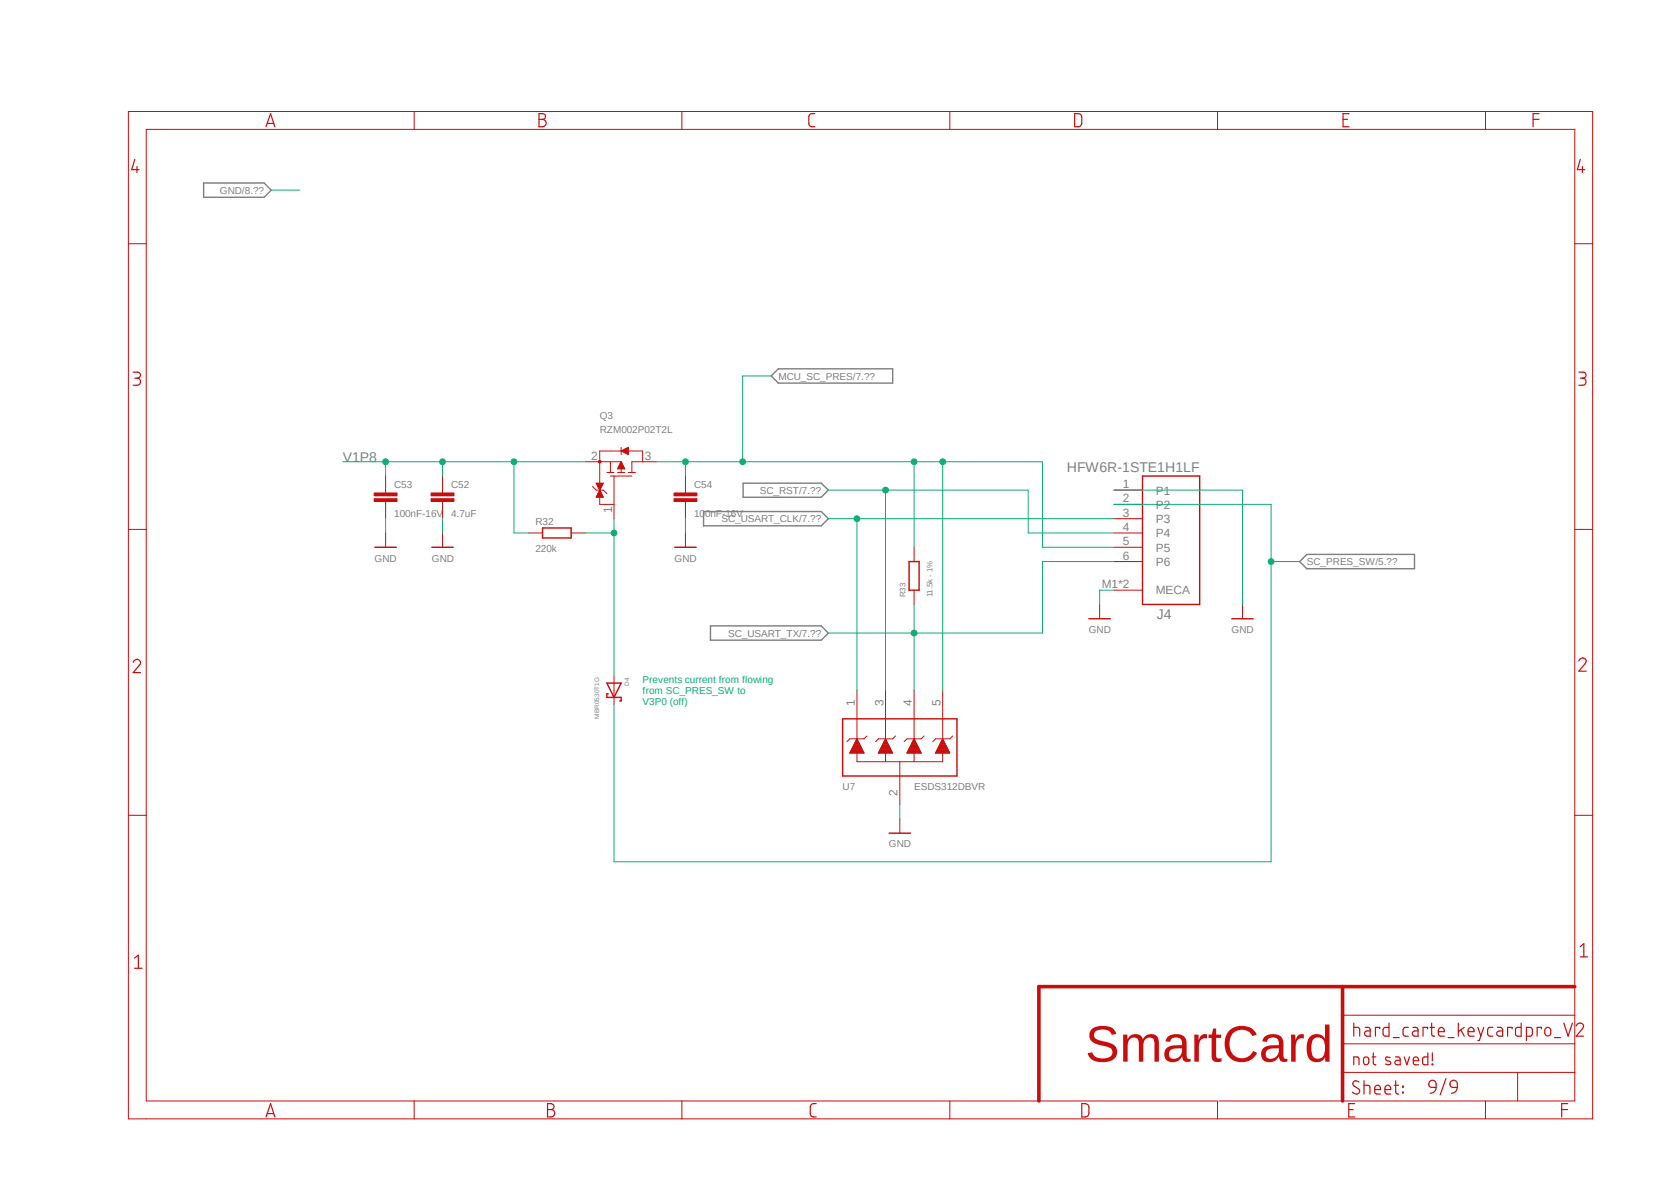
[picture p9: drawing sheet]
<svg xmlns="http://www.w3.org/2000/svg" width="297mm" height="210mm" viewBox="0 0 297 210" stroke-linecap="round" stroke-linejoin="round" font-family="sans-serif">
<path d="M22.3 18.9l260.9 180.5M283.2 18.9l-260.9 180.5" fill="none" stroke="#fff" stroke-width=".18"/>
<path d="M36.2 32.5h10.7l1.3 1.3-1.3 1.3h-10.7zM138.3 65.5h20.4v2.6h-20.4l-1.2-1.3zM125.1 90.9h20.9l1.2 1.3-1.2 1.2h-20.9zM132.1 85.9h13.9l1.2 1.2-1.2 1.2h-13.9zM231 99.8l1.3-1.3h19.1v2.5h-19.1zM126.3 111.2h19.7l1.2 1.3-1.2 1.2h-19.7z" fill="none" stroke="#808080" stroke-width=".25"/>
<g fill="none" stroke="#c90d0c" stroke-width=".18">
<path d="M73.6 19.8v3.2M121.2 19.8v3.2M168.8 19.8v3.2M216.4 19.8v3.2M264 19.8v3.2M22.8 43.3h3.2M279.9 43.3h3.2M22.8 94.1h3.2M78.7 87.1v.5M78.7 89.1v.5M93.9 94.7h2.5M101.5 94.7h2.6"/>
<path d="M279.9 94.1h3.2M195.5 107.4v2.5M220.9 107.4v2.5M22.8 144.9h3.2M279.9 144.9h3.2M73.6 195.6v3.2M121.2 195.6v3.2M168.8 195.6v3.2M216.3 195.6h-190.3v-172.6h253.9v172.6h-15.7M216.4 195.6v3.2M216.7 195.6h47.3v3.2h-241.2v-179h260.3v179h-18.9M238.6 190.5h41.3"/>
<path d="M238.6 185.5h41.3M238.6 180.4h41.3M269.7 190.5v5.1"/>
</g>
<path d="M238.6 175.3v20.3M279.9 175.3h-95.2v20.3" fill="none" stroke="#c90d0c" stroke-width=".64"/>
<g fill="none" stroke="#c90d0c" stroke-width=".21">
<path d="M24 28.3l-.6 1.8h1.3M24.3 29.6v1M47.3 22.5l.8-2.3 .8 2.3M47.5 21.9h1.1M95.8 20.2h.6a.51 .51 0 0 1 .6 .5 .51 .51 0 0 1-.6 .5 .66 .66 0 0 1 .7 .7 .66 .66 0 0 1-.7 .6h-.6zM95.8 21.2h.6M144.8 20.2h-.8l-.2 .2v1.6a.59 .59 0 0 0 .5 .5h.5M191 20.2h.6a.59 .59 0 0 1 .7 .6v1.1a.65 .65 0 0 1-.7 .6h-.6zM238.7 21.2h.8M239.8 20.2h-1.1v2.3h1.1M272.5 21.2h1.1M273.6 20.2h-1.1v2.3"/>
<path d="M280.9 28.3l-.5 1.8h1.3M281.3 29.6v1M23.7 66.1h.8a.53 .53 0 0 1 .5 .6 .53 .53 0 0 1-.5 .5h-.5M24.3 67.2a.64 .64 0 0 1 .7 .6 .64 .64 0 0 1-.7 .7h-.6M280.6 66.1h.8a.53 .53 0 0 1 .5 .6 .53 .53 0 0 1-.5 .5h-.5M281.3 67.2a.64 .64 0 0 1 .6 .6 .64 .64 0 0 1-.6 .7h-.7M23.7 117.7a.64 .64 0 0 1 .9-.5 .64 .64 0 0 1 .2 1l-1.1 1.3h1.3M280.6 117.4a.63 .63 0 0 1 .9-.5 .63 .63 0 0 1 .2 1l-1.1 1.4h1.3M23.9 170.2l.7-.5v2.3M23.9 172h1.3M280.9 168.2l.6-.5v2.3M280.9 170h1.3"/>
<path d="M47.3 198.5l.8-2.4 .8 2.4M47.5 197.9h1.1M97.3 196.1h.7a.53 .53 0 0 1 .5 .5 .53 .53 0 0 1-.5 .5 .66 .66 0 0 1 .6 .7 .66 .66 0 0 1-.6 .7h-.7zM97.3 197.1h.7M145.1 196.1l-.8 .1-.2 .2-.1 1.5a.58 .58 0 0 0 .6 .6h.5M192.3 196.1h.6a.65 .65 0 0 1 .6 .7v1a.65 .65 0 0 1-.6 .7h-.6zM239.7 197.1h.8M240.6 182.5h.7l.3 .3 .1 1.3M240.6 189.2v-1.4h.6l.3 .2 .1 1.2M240.6 181.8v2.3M240.8 196.1h-1.1v2.4h1.1M241.6 192.2a.61 .61 0 0 0-.7-.2 .61 .61 0 0 0-.4 .6l.2 .4 .7 .4a.57 .57 0 0 1 .1 .9 .57 .57 0 0 1-.9-.1l-.2-.1"/>
<path d="M242.4 188a.49 .49 0 0 1 .5-.2 .49 .49 0 0 1 .4 .5l-.1 .6-.2 .2h-.4a1.16 1.16 0 0 1-.2-1.1zM242.4 192.8h.7l.4 .2v1.4M242.4 192v2.4M242.7 182.5l.7 .1 .1 .3v1.2h-.5a.47 .47 0 0 1-.5-.5 .47 .47 0 0 1 .5-.4h.5M243.9 187.8h.7M244.1 187.1v1.7l.2 .3 .3 .1M244.3 193.6h1.1a.54 .54 0 0 0-.4-.8 .54 .54 0 0 0-.7 .5l.1 .9 .3 .2h.7M245.2 182.8v-.3h-.7v1.6M246.2 193.6h1a.54 .54 0 0 0-.4-.8 .54 .54 0 0 0-.6 .5v.9l.3 .2h.7M246.9 181.8v2.3h-.9l-.2-.4 .1-.9 .1-.2 .9-.1M247.1 187.9l-.6-.1-.2 .2 .1 .4 .6 .2 .2 .3a.66 .66 0 0 1-.9 .2M247.6 184.4h1.1"/>
<path d="M247.8 192.8h.8M248 187.8h.7l.2 .3v1.1h-.6a.4 .4 0 0 1-.4-.4 .4 .4 0 0 1 .4-.4h.6M248.1 192v2a.44 .44 0 0 0 .5 .4M249.3 193h.1v.2h-.1zM249.3 194.1h.1v.1h-.1zM249.6 187.8l.5 1.4 .4-1.4M250.3 182.5l-.7 .1-.2 .3v.8l.2 .4h.7M251.1 182.5l.7 .1 .3 .3v1.2h-.6a.47 .47 0 0 1-.5-.5 .47 .47 0 0 1 .5-.4h.6M251.2 188.5h.9a.51 .51 0 0 0-.2-.7 .51 .51 0 0 0-.7 .2 1.07 1.07 0 0 0 .2 1.1l.7 .1M253.7 182.8v-.3h-.8v1.6M253.8 187.1v2.1l-.8-.1-.1-.3v-.8l.3-.2h.6M254.2 182.5h.8"/>
<path d="M254.2 192.1a.65 .65 0 0 1 .7-.1 .65 .65 0 0 1 .4 .6v.6h-.8a.62 .62 0 0 1-.6-.5 .62 .62 0 0 1 .3-.6zM254.5 181.8v1.9a.38 .38 0 0 0 .5 .4M254.6 189.1h.1v.1h-.1zM254.6 187.1v1.4M255.3 193.2a1.06 1.06 0 0 1-1.1 1.1M255.7 183.3h1a.55 .55 0 0 0-.4-.7 .55 .55 0 0 0-.6 .4v.7l.2 .4h.8M257 191.6l-1 2.9M257.4 184.4h1M257.8 192.3a.67 .67 0 0 1 .7-.4 .67 .67 0 0 1 .5 .7v.6h-.8a.62 .62 0 0 1-.4-.9zM259 193.2a1.06 1.06 0 0 1-1 1.1M259.2 181.8v2.3M259.7 183l.6 1.1"/>
<path d="M260.3 182.5l-1.1 .8M260.9 183.3h1.1a.55 .55 0 0 0-.4-.7 .55 .55 0 0 0-.7 .4v.7l.3 .4h.8M262.7 182.5l.5 1.6M263.7 182.5l-.8 2.4h-.2M265.3 182.5l-.7 .1-.2 .3v.8l.2 .4h.7M266.1 182.5l.8 .1 .2 .3v1.2h-.6a.47 .47 0 0 1-.5-.5 .47 .47 0 0 1 .5-.4h.6M268.8 182.8v-.3h-.8v1.6M270.4 181.8v2.3h-.8l-.2-.4v-.9l.3-.3h.7M271.3 184.1h.9l.1-.2 .1-1-.2-.3-.9-.1v2.4M274 182.8v-.3h-.8v1.6M274.8 182.7a.5 .5 0 0 1 .5-.1 .5 .5 0 0 1 .3 .4v.6a.53 .53 0 0 1-.5 .5 .53 .53 0 0 1-.5-.5v-.6zM276.3 184.4h1.1"/>
<path d="M277.6 197.1h1M278 181.8l.7 2.3 .8-2.3M278.6 196.1h-1v2.4M280.2 182.3a.63 .63 0 0 1 .9-.5 .63 .63 0 0 1 .2 1l-1.1 1.3h1.3"/>
</g>
<path d="M96.4 93.8h5.1v1.8h-5.1zM193.5 109.9h3.9M218.9 109.9h3.9" fill="none" stroke="#c90d0c" stroke-width=".25"/>
<path d="M76.6 88.6h4.1v.5h-4.1z" fill-rule="evenodd" fill="#c90d0c"/>
<path d="M76.6 88.6h4.1v.5h-4.1z" fill="none" stroke="#c90d0c" stroke-width=".18"/>
<path d="M76.6 87.6h4.1v.5h-4.1z" fill-rule="evenodd" fill="#c90d0c"/>
<path d="M68.5 87.1v.5M68.5 89.1v.5M76.6 87.6h4.1v.5h-4.1zM78.7 84.6v2.5M78.7 89.6v2.6" fill="none" stroke="#c90d0c" stroke-width=".18"/>
<path d="M66.5 88.6h4.1v.5h-4.1z" fill-rule="evenodd" fill="#c90d0c"/>
<path d="M66.5 88.6h4.1v.5h-4.1z" fill="none" stroke="#c90d0c" stroke-width=".18"/>
<path d="M66.5 87.6h4.1v.5h-4.1z" fill-rule="evenodd" fill="#c90d0c"/>
<path d="M66.5 87.6h4.1v.5h-4.1zM68.5 84.6v2.5M68.5 89.6v2.6M68.5 94.7v2.5M78.7 94.7v2.5M121.8 87.1v.5M121.8 89.1v.5M159.9 145.5v2.5" fill="none" stroke="#c90d0c" stroke-width=".18"/>
<path d="M66.6 97.2h3.8M76.8 97.2h3.8M158 148h3.8" fill="none" stroke="#c90d0c" stroke-width=".25"/>
<path d="M119.8 88.6h4.1v.5h-4.1z" fill-rule="evenodd" fill="#c90d0c"/>
<path d="M119.8 88.6h4.1v.5h-4.1z" fill="none" stroke="#c90d0c" stroke-width=".18"/>
<path d="M119.8 87.6h4.1v.5h-4.1z" fill-rule="evenodd" fill="#c90d0c"/>
<g fill="none" stroke="#c90d0c" stroke-width=".18">
<path d="M110.4 79.5v1.3M110.7 80h1M110.9 79.8h.8M111.1 79.8h.6M111.3 79.7h.4M111.5 79.6h.2M111.6 79.5h.1M104.1 82h6.3M105.3 86.4l.7 .7h1.2l.7 .6M106 85.9h1.2l-.6 1.2zM106 88.3h1.2M106 85.9h1.2"/>
<path d="M106 88.2h1.1M106 86h1.1M106.1 88.1h1M106.1 86.1h1M106.2 87.9h.8M106.2 86.3h.8M106.2 87.8h.8M106.2 86.4h.8M106.3 87.8h.6M106.3 86.4h.6M106.3 87.7h.6M106.3 86.5h.6"/>
<path d="M106.3 87.6h.5M106.3 86.6h.5M106.4 87.5h.4M106.4 86.7h.4M106.5 87.4h.3M106.5 86.8h.3M106.5 87.3h.2M106.5 86.9h.2M106.6 87.2h.1M106.6 87h.1M106.6 88.3v1.3h2.5M106.6 87.1l.6 1.2h-1.2z"/>
<path d="M107.9 83.9h1.2M108.5 84.6h3.8M108.5 82v1.9M109.1 84.6v7.6M109.8 83.9h1.2M109.8 83.2h1.2M109.9 83.1h1.1M109.9 83.1h1M109.9 83h1M110 82.9h.8M110 82.8h.8M110.1 82.7h.6"/>
<path d="M110.1 82.6h.6M110.2 82.5h.5M110.2 82.4h.4M110.2 82.3h.4M110.3 82.3h.2M110.3 82.2h.2M110.4 82.1h.1M110.4 83.3v.6M110.4 82l.6 1.3h-1.2zM110.4 80.1l1.3-.6v1.3zM110.6 80.1h1.1M110.6 80.2h1.1"/>
<path d="M110.8 80.3h.9M111 80.4h.7M111.1 80.5h.6M111.3 80.6h.4M111.5 80.6h.2M111.7 83.9h1.2M111.7 80.7v.1M114.2 82v-1.9h-7.6v5.8M116.8 82h-4.5v1.9M119.8 87.6h4.1v.5h-4.1zM121.8 84.6v2.5M121.8 89.6v2.6"/>
<path d="M121.8 94.7v2.5M162.5 97.2v2.6M162.5 104.9v2.5M109.1 120.1v5.1M151 133.8h2.5M151.1 133.7h2.4M151.1 133.6h2.4M151.2 133.5h2.2M151.2 133.4h2.2M151.3 133.3h2M151.4 133.1h1.8M151.5 133h1.7"/>
<path d="M151.5 132.9h1.6M151.6 132.8h1.5M151.6 132.7h1.4M151.6 132.6h1.4M151.7 132.5h1.3M151.7 132.5h1.2M151.8 132.4h1.1M151.8 132.2h1M151.8 132.2h.9M151.9 132.1h.8M151.9 132h.8M152 131.9h.6"/>
<path d="M152 131.8h.6M152.1 131.7h.4M152.1 131.6h.3M152.2 131.5h.2M152.3 131.4h.1M152.3 122.6v8.7M152.3 133.8v1.5h15.3v-1.5M152.3 131.3l1.3 2.5h-2.6zM152.3 131.3h.1M154.1 130.8l-.5 .5h-2.6l-.5 .5M156.1 133.8h2.5M156.2 133.7h2.4"/>
<path d="M156.2 133.6h2.3M156.3 133.5h2.2M156.3 133.4h2.2M156.3 133.3h2.1M156.4 133.3h2M156.4 133.1h1.9M156.5 133.1h1.8M156.5 133h1.7M156.6 132.9h1.6M156.6 132.8h1.6M156.7 132.7h1.4M156.7 132.6h1.4"/>
<path d="M156.8 132.5h1.2M156.8 132.4h1.1M156.9 132.2h1M156.9 132.2h.9M157 132.1h.8M157 132h.7M157.1 131.9h.6M157.1 131.8h.5M157.1 131.7h.5M157.2 131.7h.4M157.2 131.6h.3M157.3 131.5h.2"/>
<path d="M157.3 131.4h.1M157.4 122.6v8.7M157.4 133.8v1.5M157.4 131.3l1.3 2.5h-2.6zM157.4 131.3h.1M159.2 130.8l-.5 .5h-2.6l-.5 .5M159.9 135.3v7.7M161.2 133.8h2.5M161.2 133.7h2.5M161.3 133.6h2.3M161.3 133.5h2.3M161.4 133.4h2.1"/>
<path d="M161.4 133.3h2.1M161.5 133.3h1.9M161.5 133.1h1.9M161.6 133h1.7M161.7 132.9h1.6M161.7 132.8h1.5M161.8 132.7h1.4M161.8 132.6h1.4M161.8 132.5h1.3M161.9 132.5h1.2M161.9 132.4h1.1M162 132.2h.9"/>
<path d="M162.1 132.1h.8M162.1 132h.7M162.1 131.9h.7M162.2 131.8h.5M162.2 131.7h.5M162.3 131.7h.3M162.3 131.6h.3M162.3 131.5h.3M162.4 131.4h.1M162.5 122.6v8.7M162.5 133.8v1.5M162.5 131.3l1.2 2.5h-2.5z"/>
<path d="M164.3 130.8l-.6 .5h-2.5l-.5 .5M166.3 133.8h2.5M166.3 133.7h2.4M166.4 133.6h2.3M166.4 133.5h2.3M166.5 133.4h2.1M166.5 133.3h2.1M166.5 133.3h2M166.6 133.1h1.9M166.6 133.1h1.8M166.7 133h1.7M166.8 132.9h1.6"/>
<path d="M166.8 132.8h1.5M166.8 132.7h1.5M166.9 132.6h1.3M166.9 132.5h1.3M167 132.5h1.1M167 132.4h1.1M167 132.2h1M167.1 132.2h.9M167.1 132.1h.8M167.2 132h.7M167.2 131.9h.7M167.3 131.8h.5"/>
<path d="M167.3 131.7h.5M167.3 131.7h.4M167.4 131.6h.3M167.4 131.5h.2M167.5 131.4h.1M167.6 122.6v8.7M167.6 131.3l1.2 2.5h-2.5zM169.3 130.8l-.5 .5h-2.5l-.5 .5"/>
</g>
<path d="M119.9 97.2h3.8M161.6 99.8h1.8v5.1h-1.8zM107.9 121.4h2.5l-1.3 2.5zM108.1 123.3h-.2v.6h2.5v.6h-.2M149.8 127.7h20.3v10.2h-20.3z" fill="none" stroke="#c90d0c" stroke-width=".25"/>
<path d="M106.4 81.9l.2-.1 .2 .2-.2 .3-.2-.3h.3l-.1 .1-.2-.1z" fill-rule="evenodd" fill="#c90d0c"/>
<path d="M106.4 81.9l.2-.1 .2 .2-.2 .3-.2-.3h.3l-.1 .1-.2-.1zM198 87.1h5.1M198 89.6h5.1M198 92.2h5.1M198 94.7h5.1M198 97.2h5.1M198 99.8h5.1M198 104.9h5.1" fill="none" stroke="#c90d0c" stroke-width=".18"/>
<path d="M203.1 84.6h10.1v22.8h-10.1z" fill="none" stroke="#c90d0c" stroke-width=".25"/>
<path d="M48.2 33.8h5.1M68.5 92.2v2.5M78.7 92.2v2.5M121.8 92.2v2.5M198 87.1h22.9v20.3M225.9 99.8h5.1M198 104.9h-2.5v2.5M109.1 153.1h116.8M159.9 143v2.5" fill="none" stroke="#0dab76" stroke-width=".18"/>
<circle cx="225.9" cy="99.8" r=".51" fill="#0dab76"/>
<g fill="none" stroke="#0dab76" stroke-width=".18">
<path d="M147.2 87.1h35.6M157.4 87.1v35.5M198 89.6h27.9v63.5M109.1 125.2v27.9"/>
<circle cx="225.9" cy="99.8" r=".51"/>
</g>
<circle cx="157.4" cy="87.1" r=".51" fill="#0dab76"/>
<g fill="none" stroke="#0dab76" stroke-width=".18">
<path d="M147.2 92.2h50.8M152.3 92.2v30.4M182.8 87.1v7.6h15.2"/>
<circle cx="157.4" cy="87.1" r=".51"/>
</g>
<circle cx="152.3" cy="92.2" r=".51" fill="#0dab76"/>
<g fill="none" stroke="#0dab76" stroke-width=".18">
<path d="M147.2 112.5h38.1M162.5 112.5v10.1"/>
<circle cx="152.3" cy="92.2" r=".51"/>
</g>
<circle cx="162.5" cy="112.5" r=".51" fill="#0dab76"/>
<g fill="none" stroke="#0dab76" stroke-width=".18">
<path d="M137.1 66.8h-5.1v15.2M116.8 82h50.8M198 99.8h-12.7v12.7M162.5 107.4v5.1"/>
<circle cx="162.5" cy="112.5" r=".51"/>
</g>
<circle cx="132" cy="82" r=".51" fill="#0dab76"/>
<g fill="none" stroke="#0dab76" stroke-width=".18">
<path d="M167.6 82v40.6"/>
<circle cx="132" cy="82" r=".51"/>
</g>
<circle cx="167.6" cy="82" r=".51" fill="#0dab76"/>
<g fill="none" stroke="#0dab76" stroke-width=".18">
<path d="M121.8 82v2.6"/>
<circle cx="167.6" cy="82" r=".51"/>
</g>
<circle cx="121.8" cy="82" r=".51" fill="#0dab76"/>
<g fill="none" stroke="#0dab76" stroke-width=".18">
<path d="M162.5 82v15.2"/>
<circle cx="121.8" cy="82" r=".51"/>
</g>
<circle cx="162.5" cy="82" r=".51" fill="#0dab76"/>
<g fill="none" stroke="#0dab76" stroke-width=".18">
<path d="M109.1 92.2v2.5h-5M167.6 82h17.7v15.2h12.7"/>
<circle cx="162.5" cy="82" r=".51"/>
</g>
<circle cx="109.1" cy="94.7" r=".51" fill="#0dab76"/>
<g fill="none" stroke="#0dab76" stroke-width=".18">
<path d="M78.7 82h25.4M91.4 82v12.7h2.5M109.1 94.7v25.4"/>
<circle cx="109.1" cy="94.7" r=".51"/>
</g>
<circle cx="91.4" cy="82" r=".51" fill="#0dab76"/>
<g fill="none" stroke="#0dab76" stroke-width=".18">
<path d="M60.9 82h17.8M68.5 82v2.6"/>
<circle cx="91.4" cy="82" r=".51"/>
</g>
<circle cx="68.5" cy="82" r=".51" fill="#0dab76"/>
<g fill="none" stroke="#0dab76" stroke-width=".18">
<path d="M78.7 82v2.6"/>
<circle cx="68.5" cy="82" r=".51"/>
</g>
<circle cx="78.7" cy="82" r=".51" fill="#0dab76"/>
<circle cx="78.7" cy="82" r=".51" fill="none" stroke="#0dab76" stroke-width=".18"/>
<text font-size="9.1" fill="#c90d0c" x="192.9" y="188.6">SmartCard</text>
<g font-size="2.5" fill="#808080">
<text x="60.9" y="82">V1P8</text>
<text x="189.6" y="83.8">HFW6R-1STE1H1LF</text>
<text x="205.6" y="109.9">J4</text>
</g>
<g font-size="2.1" fill="#808080">
<text x="105.1" y="81.7">2</text>
<text x="114.6" y="81.7">3</text>
<text x="199.6" y="86.7">1</text>
<text x="199.6" y="89.3">2</text>
<text x="205.4" y="87.9">P1</text>
<text x="108.8" y="91.2" transform="rotate(-90 108.8 91.2)">1</text>
<text x="199.6" y="91.8">3</text>
<text x="199.6" y="94.4">4</text>
<text x="205.4" y="90.4">P2</text>
<text x="205.4" y="92.9">P3</text>
<text x="205.4" y="95.5">P4</text>
<text x="199.6" y="96.9">5</text>
<text x="199.6" y="99.4">6</text>
<text x="205.4" y="98">P5</text>
<text x="205.4" y="100.5">P6</text>
<text x="195.8" y="104.5">M1*2</text>
<text x="205.4" y="105.6">MECA</text>
<text x="151.9" y="125.4" transform="rotate(-90 151.9 125.4)">1</text>
<text x="157" y="125.4" transform="rotate(-90 157 125.4)">3</text>
<text x="162.1" y="125.4" transform="rotate(-90 162.1 125.4)">4</text>
<text x="167.2" y="125.4" transform="rotate(-90 167.2 125.4)">5</text>
<text x="159.6" y="141.4" transform="rotate(-90 159.6 141.4)">2</text>
</g>
<g font-size="1.8" fill="#808080">
<text x="39.1" y="34.4">GND/8.??</text>
<text x="138.3" y="67.4">MCU_SC_PRES/7.??</text>
<text x="106.6" y="77">RZM002P02T2L</text>
<text x="106.6" y="74.4">Q3</text>
<text x="70.1" y="86.7">C53</text>
<text x="80.2" y="86.7">C52</text>
<text x="123.4" y="86.7">C54</text>
<text x="135" y="87.8">SC_RST/7.??</text>
<text x="70.1" y="91.8">100nF-16V</text>
<text x="80.2" y="91.8">4.7uF</text>
<text x="95.2" y="93.2">R32</text>
<text x="123.4" y="91.8">100nF-16V</text>
<text x="128.2" y="92.8">SC_USART_CLK/7.??</text>
<text x="66.6" y="99.8">GND</text>
<text x="76.8" y="99.8">GND</text>
<text x="95.2" y="98">220k</text>
<text x="119.9" y="99.8">GND</text>
<text x="232.3" y="100.4">SC_PRES_SW/5.??</text>
<text x="129.4" y="113.1">SC_USART_TX/7.??</text>
<text x="193.5" y="112.5">GND</text>
<text x="218.9" y="112.5">GND</text>
<text x="149.8" y="140.4">U7</text>
<text x="162.5" y="140.4">ESDS312DBVR</text>
<text x="158" y="150.6">GND</text>
</g>
<g font-size="1.8" fill="#0dab76">
<text x="114.2" y="121.4">Prevents current from flowing</text>
<text x="114.2" y="123.3">from SC_PRES_SW to</text>
<text x="114.2" y="125.2">V3P0 (off)</text>
</g>
<g font-size="1.4" fill="#808080">
<text x="160.9" y="106.1" transform="rotate(-90 160.9 106.1)">R33</text>
<text x="165.8" y="106.1" transform="rotate(-90 165.8 106.1)">11.5k - 1%</text>
</g>
<g font-size="1.1" fill="#808080">
<text x="111.8" y="121.8" transform="rotate(-90 111.8 121.8)">D4</text>
<text x="106.5" y="127.7" transform="rotate(-90 106.5 127.7)">MBR0530T1G</text>
</g>
</svg>
